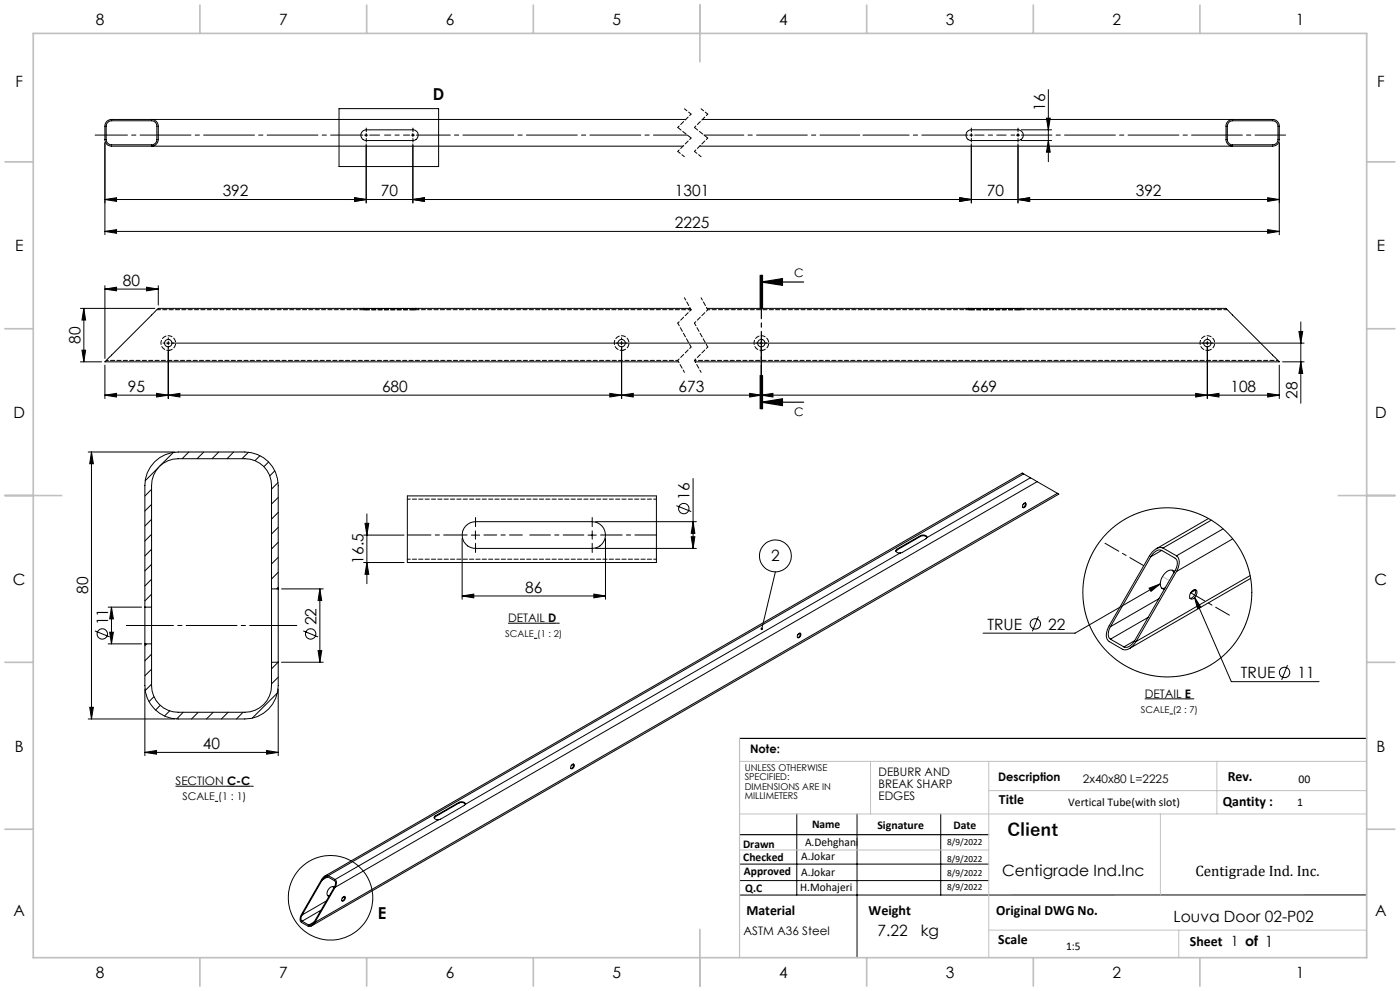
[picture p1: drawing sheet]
<svg xmlns="http://www.w3.org/2000/svg" width="420mm" height="297mm" viewBox="0 0 420 297" stroke-linecap="round" stroke-linejoin="round" font-family="sans-serif">
<g fill="none" stroke="#000" stroke-width=".3">
<path d="M32.5 36.6l1-.4h12a1.61 1.61 0 0 1 1.6 1.6v4a1.57 1.57 0 0 1-1.6 1.6h-12a1.6 1.6 0 0 1-1.6-1.6v-4l.2-.8zM45.5 35.8a2.02 2.02 0 0 1 2 2v4a2.03 2.03 0 0 1-2 2M101.7 32.6h29.9v17.3h-29.9zM108.7 39.4l1.2-.5h14a1.61 1.61 0 0 1 1.6 1.6 1.61 1.61 0 0 1-1.6 1.6h-14a1.6 1.6 0 0 1-1.5-.9 1.6 1.6 0 0 1 .3-1.8zM205.7 35.8h-172.2a1.97 1.97 0 0 0-2 2v4a1.97 1.97 0 0 0 2 2h171.4M210.7 35.8h171.1a1.97 1.97 0 0 1 2 2v4a1.97 1.97 0 0 1-2 2h-171.9M290.2 39.4l1.2-.5h14a1.61 1.61 0 0 1 1.6 1.6 1.61 1.61 0 0 1-1.6 1.6h-14a1.62 1.62 0 0 1-1.5-.9 1.62 1.62 0 0 1 .3-1.8zM306.4 38.9h9.1M313.9 35.4h1.2l-.6 3.5zM314.5 26.8v21.7M368.5 36.8l1.3-.6h12a1.69 1.69 0 0 1 1.6 1.6v4a1.61 1.61 0 0 1-1.6 1.6h-12a1.57 1.57 0 0 1-1.6-1.6v-4zM369.8 35.8a1.97 1.97 0 0 0-2 2v4a1.97 1.97 0 0 0 2 2"/>
<path d="M31.5 59.8l3.5-.5v1.1zM31.5 42.8v27.5M31.5 59.8h352.3M106.4 59.3l3.5 .5-3.5 .6zM109.4 40.5h.9M109.9 40v1M109.9 43.1v17.7M123.4 40.5h1M123.9 40v1M123.9 43.1v17.7M123.9 59.8l3.5-.5v1.1zM287.9 59.3l3.5 .5-3.5 .6z"/>
<path d="M290.9 40.5h1M291.4 40v1M291.4 43.1v17.7M304.9 40.5h1M305.4 40v1M305.4 43.1v17.7M305.4 59.8l3.5-.5v1.1zM306.4 42.1h9.1M314.5 42.1l.6 3.5h-1.2zM380.3 59.3l3.5 .5-3.5 .6zM383.8 42.8v27.5M31.5 69.4l3.5-.6v1.1z"/>
<path d="M31.5 69.4h352.3M380.3 68.8l3.5 .6-3.5 .5zM24.1 92.4h22.4M25.2 92.4v16M25.2 92.4l.5 3.5h-1.1zM31.5 86.6l3.5-.5v1.1zM31.5 85.6v21.8M31.5 86.6h16M44 86.1l3.5 .5-3.5 .6zM47.5 85.6v5.8M108.9 92.4h-61.4l-16 16h172.1M108.9 92.4h15.9"/>
<path d="M124.8 92.4h82.3M212.1 92.4h78.3M290.4 92.4h77.4l16 16h-175.3M290.4 92.4h16M389.7 99.3h1.1l-.6 3.5zM390.2 96.5v24.4M24.1 108.4h6.4M24.6 104.9h1.1l-.5 3.5zM31.5 118.4l3.5-.5v1.1zM31.5 118.4h352.3M31.5 109.4v10M47 117.9l3.5 .5-3.5 .6z"/>
<path d="M50 102.8h1M50.5 118.4l3.5-.5v1.1zM50.5 103.8v15.6M50.5 102.3v1M51.5 102.8h339.7M183 117.9l3.5 .5-3.5 .6zM186.5 103.8v15.6M186.5 102.3v1M186.5 118.4l3.5-.5v1.1zM224.9 117.9l3.5 .5-3.5 .6zM228.4 102.3v1M228.4 118.4l3.5-.5v1.1z"/>
<path d="M228.4 103.8v15.6M358.7 117.9l3.5 .5-3.5 .6zM362.2 118.4l3.5-.5v1.1zM362.2 102.3v1M362.2 103.8v15.6M380.3 117.9l3.5 .5-3.5 .6zM383.8 109.4v10M384.8 108.4h6.4M390.2 108.4l.6 3.5h-1.1zM26.5 135.5h26M27.4 135.5v80M27.4 135.5l.6 3.5h-1.1z"/>
<path d="M47.7 140l-4.1 4.1M52 135.6l-4.1 4.1M56.7 135.5l-2.1 2M61.1 135.5l-2 2M65.6 135.5l-2 2M70.1 135.5l-2 2M74.5 135.5l-1.9 2M78 136.6l-1.5 1.5M80.6 138.5l-1.4 1.4M45.5 146.6l-2 2.1M45.5 151.2l-2 1.9M45.5 155.6l-2 2.1"/>
<path d="M82.4 141.1l-1.5 1.5M83.4 144.6l-1.9 2M83.5 158l-2 2.1M83.5 149.1l-2 2M83.5 153.6l-2 2M109.5 156.8h1.1l-.5 3.6zM110.1 154v20.9M122.2 148.6h74.7v20h-74.7zM139.7 157.7a4 4 0 0 1 2.9-1.4h35.1a4 4 0 0 1 3.9 4.1 4 4 0 0 1-3.9 4h-35.1a4 4 0 0 1-3.6-2.4 4 4 0 0 1 .7-4.3zM142.6 159.1v2.5M177.7 159.1v2.5M178.6 156.3h30.3"/>
<path d="M202.9 151.5l4.5 1.8M207.9 143.4v21M207.9 156.3l.6 3.5h-1.1zM307.1 142l-.4-.2-209.2 120.7M307.1 142l-208.6 120.4M307.1 142l2 1.2M307.2 150.9a.44 .44 0 0 1 .6 0 .44 .44 0 0 1 0 .6 .54 .54 0 0 1-.4 .6 .54 .54 0 0 1-.7-.3zM307.6 150.7a1.05 1.05 0 0 1-.8 1.3M307.6 150.8l-.7 .4M309.1 143.2l2 1.2M309.1 143.2l-31 17.9M311.1 144.4l6.1 3.4"/>
<path d="M311.1 144.4l-210.6 121.5M317.2 147.8l.4 .3-224.1 129.4M317.2 147.8l-222.7 128.6M362.5 155.4l-15.6 9.1M363.4 155.9l-14.5 8.3M366.9 158.5l-13.9 8.1M45.5 160.1l-2 2M45.5 164.6l-2 2M45.5 169.1l-2 2M45.5 173.6l-2 2M45.5 178.1l-2 2M81.5 176.5v22"/>
<path d="M81.5 176.5v-31a8 8 0 0 0-8.1-8h-20a7.9 7.9 0 0 0-7.9 8v36.5M81.5 176.5h2M83.5 176.5v22M83.5 176.5v-31a10 10 0 0 0-10.1-10h-20a10 10 0 0 0-9.9 10v36.5M83.5 171.5l-2 2M83.5 176l-.5 .5M83.5 162.5l-2 2M83.5 167l-2 2M84.5 176.5h12.5M96 176.5v22M96 176.5l.5 3.5h-1.1zM109.1 160.4h12.1"/>
<path d="M109.1 168.6h12.1M110.1 168.6l.5 3.5h-1.1zM138.6 178.6l3.5-.6v1.2zM138.6 161.4v18.2M138.6 178.6h43M141.4 160.4h2.5M176.4 160.4h2.5M178.2 178l3.4 .6-3.4 .6zM178.6 164.4h30.3M181.6 161.4v18.2M207.4 160.9h1.1l-.6 3.5zM232.6 171.4l-4.1 17.1"/>
<path d="M269.1 164.6a.61 .61 0 0 0-.3 .8 .61 .61 0 0 0 .8 .3h.5M269.1 164.8l-.4 .4M269.1 164.6v.2M270.1 165.7l-130.5 75.3M276.2 160.5l.3-.1a1.11 1.11 0 0 1 1.6 .7M276.2 160.8a1.5 1.5 0 0 1 1.9 .3M276.2 160.5l-7.1 4.1M276.2 160.5v.3M276.2 160.8l-7.1 4M278.1 161.1l-7.5 4.5-.5 .1M344.7 176.3l3.4-1.3-2.8 2.2zM345.3 166.8l-12.2 21"/>
<path d="M347.7 179.4l-14.6 8.4M348.1 175l-25.6 14.8h-27.6M348.5 165l4 2.3a2.86 2.86 0 0 1 0 3.7l-12.1 21M348.5 165a2.79 2.79 0 0 0-3.2 1.8M348.5 165l-3.2 1.8M348.9 164.2a3.2 3.2 0 0 0-3.7 1.8l-12.5 21.6a3.7 3.7 0 0 0 0 4.7l4.1 2.3a3.2 3.2 0 0 0 3.6-1.8l.4-.5M348.9 164.2l4.1 2.4M349.5 176.2l-1 .1M351.7 170.9l.4 .9M352.3 171.4a1.63 1.63 0 0 0-2.6 .2 3.8 3.8 0 0 0-1.1 4.7l.7 .3M353 166.6a3.3 3.3 0 0 1 .3 4l-.3 .7M353 171.3l-12.2 21"/>
<path d="M357.4 177.3a.91 .91 0 0 1 1.4-.5 .91 .91 0 0 1 .2 1.4 1.36 1.36 0 0 1-2 1.1l-.1-.9zM358.4 179l1.9 3-1 .5zM358.4 179l11 25.3h26.3M358.5 176.7a1.99 1.99 0 0 1-1.5 2.6M358.6 176.8l-1.4 .9M369.8 161.5l-16.8 9.8M375 172.5l-34.2 19.8M375.2 173.4l-36.4 21M28.5 189.1l4.4 1.8M32.5 193h10M32.5 182h10M32.9 189.5h1.1l-.6 3.5z"/>
<path d="M33.4 182l.6 3.5h-1.1zM33.4 182v11M43.5 182v11M43.5 193v12.5a10 10 0 0 0 9.9 10h20a10 10 0 0 0 10.1-10v-7M43.5 193h2M43.5 182h2M44 193l-.5 .6M45.5 182v11M45.5 193v12.5a7.9 7.9 0 0 0 7.9 8h20a7.9 7.9 0 0 0 8.1-8v-7M45.5 196l-2 2M81.5 198.5h2M83.4 198.5l-1.9 1.9"/>
<path d="M84.5 198.5h12.5M91 189.1l4.4 1.8M95.4 195h1.1l-.5 3.5zM152.4 186.8h12.1M160.2 191.3h1M166.9 186.8h1M239.6 189.9a.49 .49 0 0 1 .7 .1 .49 .49 0 0 1-.2 .7 .53 .53 0 0 1-.7 .4 .53 .53 0 0 1-.1-.9zM240 189.8l.1 .2a.99 .99 0 0 1-.8 1.1M240 189.8l-.6 .4M311.5 184.7l-1.8 4.5M333.1 187.8a2.86 2.86 0 0 0 0 3.8M333.1 191.6l4.1 2.3"/>
<path d="M340.4 192a2.92 2.92 0 0 1-3.2 1.9M340.4 192l-3.2 1.9M344.5 185l-11.4 6.6M386.3 199.3l-1.8 4.5M26.5 215.5h26M26.9 212h1.1l-.6 3.5zM43.5 206.5v20M45.5 200.6l-2 1.9M45.5 205l-1.9 1.9M46.2 208.8l-1.5 1.5M48.1 211.4l-1.4 1.4M50.9 213l-1.5 1.6"/>
<path d="M55 213.5l-2 2M59.5 213.5l-2 2M64 213.5l-2.1 2M68.4 213.5l-2 2M72.9 213.5l-2 2M83.2 207.7l-7.5 7.5M83.5 206.5v20M83.5 202.9l-2 2.1M343.4 209.4h12.1M350.9 214h1M357.3 209.4h1M43.5 225.5l3.5-.6v1.1z"/>
<path d="M43.5 225.5h40M52.6 235.6h15.5M75.1 235.6h1M80 224.9l3.5 .6-3.5 .5zM171.6 229.2a.48 .48 0 0 1 .7 0 .48 .48 0 0 1-.2 .7 .52 .52 0 0 1-.8 .5 .52 .52 0 0 1 0-.9zM172 229a1.02 1.02 0 0 1-.7 1.3M172 229.1l-.6 .4M64.5 240.2h.9M130.6 244.5a.63 .63 0 0 0-.3 .8 .63 .63 0 0 0 .8 .4h.5M130.6 244.8l-.3 .3M130.6 244.5v.3M131.6 245.7l-31.1 17.9"/>
<path d="M137.7 240.5a1.22 1.22 0 0 1 1.9 .5M137.7 240.7l.1-.1a1.38 1.38 0 0 1 1.8 .5M137.7 240.5l-7.1 4M137.7 240.5v.2M137.7 240.7l-7.1 4.1M139.6 241l-7.5 4.6-.5 .1M221.9 259h74.7M239 243.9v24.3M257.1 243.9v43.1M282.2 243.9v24.3M90.6 274.2a1.49 1.49 0 0 0 0 1.9M90.6 276.1l2 1.1"/>
<path d="M94.3 276.3a1.46 1.46 0 0 1-1.7 .9M94.3 276.3l-1.7 .9M96.3 272.8l-5.7 3.3M96.7 263.7l-6.1 10.5M97.9 270l-7.3 4.2M98.3 262.8l2 1.1a1.49 1.49 0 0 1 0 1.9l-6 10.5M98.3 262.8a1.42 1.42 0 0 0-1.6 .9M98.3 262.8l-1.6 .9M98.5 262.4a1.71 1.71 0 0 0-2 1.2l-6.1 10.5a1.94 1.94 0 0 0 0 2.3l2.1 1.2a1.71 1.71 0 0 0 2-1.2M98.5 262.4l2 1.2M98.8 268.4l-.5 .1M99.9 265.7l.2 .5"/>
<path d="M100.2 266a1.08 1.08 0 0 0-1.1-.2 1.08 1.08 0 0 0-.7 .9 1.12 1.12 0 0 0 .3 1.9M100.5 263.6a1.79 1.79 0 0 1 0 2.3M100.5 265.9l-6 10.5M102.9 268.8a.47 .47 0 0 1 .7 .1 .47 .47 0 0 1-.2 .7 .52 .52 0 0 1-.8 .4 .52 .52 0 0 1 .1-.9zM103.3 268.6a1.02 1.02 0 0 1-.7 1.4M103.4 268.7l-.7 .4M221.9 263.9h74.7M410 268.2h-188.1"/>
<circle cx="50.5" cy="102.8" r="1.11"/>
<circle cx="186.5" cy="102.8" r="1.1"/>
<circle cx="228.4" cy="102.8" r="1.1"/>
<circle cx="362.2" cy="102.8" r="1.1"/>
<circle cx="205.1" cy="152.4" r="1.55"/>
<circle cx="232.6" cy="166.6" r="4.8"/>
<circle cx="350.2" cy="177.5" r="25.3"/>
<circle cx="30.7" cy="190" r="1.55"/>
<circle cx="93.2" cy="190" r="1.55"/>
<circle cx="310.6" cy="187" r="1.56"/>
<circle cx="385.4" cy="201.5" r="1.55"/>
<circle cx="99.2" cy="269.1" r="12.7"/>
</g>
<path d="M164.5 186.8h2.4M355.5 209.4h1.8M68.1 235.6h7" fill="none" stroke="#000" stroke-width=".33"/>
<path d="M228.1 82.5v10M228.4 84.5l6.3-1v2zM228.4 84.5h12.7M228.4 82.5v10M228.8 82.5v10M228.1 112.5v10M228.4 112.5v10M228.8 112.5v10zM228.4 120.5l6.3-1v2.1zM228.4 120.5h12.7M221.9 221.3h188.1M221.9 250.2h74.7" fill="none" stroke="#000" stroke-width=".35"/>
<g fill="none" stroke="#000" stroke-width=".3" stroke-dasharray="15.2 1.3 1.3 1.3">
<path d="M109.9 39.5v-1.1M123.9 39.5v-1.1M291.4 39.5v-1.1M305.4 39.5v-1.1M109.9 41.5v1.1M110.9 40.5h3M123.9 41.5v1.1M291.4 41.5v1.1M304.4 40.5h-1.1M305.4 41.5v1.1M49.5 102.8h-.6M50.5 101.8v-.6"/>
<path d="M50.5 103.8v.6M51.5 102.8h.6M185.5 102.8h-.6M186.5 101.8v-.6M186.5 103.8v.6M187.5 102.8h.6M227.4 102.8h-.6M228.4 101.8v-.6M228.4 103.8v.6M229.4 102.8h.6M361.2 102.8h-.6M362.2 101.8v-.6"/>
<path d="M362.2 103.8v.6M363.2 102.8h.6M142.7 157.8v-2.7M177.7 157.8v-2.7M142.7 162.8v2.8M177.7 162.8v2.8"/>
</g>
<path d="M343.1 169.5l-11.6-6.7M357.3 177.7l11.5 6.7" fill="none" stroke="#000" stroke-width=".3" stroke-dasharray="15.2 1.3 1.3 1.3" stroke-dashoffset="10.5"/>
<path d="M108.9 40.5h-80.4" fill="none" stroke="#000" stroke-width=".3" stroke-dasharray="15.2 1.3 1.3 1.3" stroke-dashoffset="5.5"/>
<path d="M122.9 40.5h-7.5" fill="none" stroke="#000" stroke-width=".3" stroke-dasharray="15.2 1.3 1.3 1.3" stroke-dashoffset="13.4"/>
<path d="M124.9 40.5h81.3" fill="none" stroke="#000" stroke-width=".3" stroke-dasharray="15.2 1.3 1.3 1.3" stroke-dashoffset="5.1"/>
<path d="M211.2 40.5h46.7" fill="none" stroke="#000" stroke-width=".3" stroke-dasharray="15.2 1.3 1.3 1.3" stroke-dashoffset="3.3"/>
<path d="M290.4 40.5h-31.5" fill="none" stroke="#000" stroke-width=".3" stroke-dasharray="15.2 1.3 1.3 1.3" stroke-dashoffset="1.4"/>
<path d="M292.4 40.5h9.4" fill="none" stroke="#000" stroke-width=".3" stroke-dasharray="15.2 1.3 1.3 1.3" stroke-dashoffset="12.4"/>
<path d="M306.4 40.5h79.3" fill="none" stroke="#000" stroke-width=".3" stroke-dasharray="15.2 1.3 1.3 1.3" stroke-dashoffset="6.1"/>
<path d="M175.2 160.3h-16.3" fill="none" stroke="#000" stroke-width=".3" stroke-dasharray="15.2 1.3 1.3 1.3" stroke-dashoffset="9"/>
<path d="M180.2 160.3h16.8" fill="none" stroke="#000" stroke-width=".3" stroke-dasharray="15.2 1.3 1.3 1.3" stroke-dashoffset="8.7"/>
<path d="M140.2 160.3h-18" fill="none" stroke="#000" stroke-width=".3" stroke-dasharray="15.2 1.3 1.3 1.3" stroke-dashoffset="8.2"/>
<path d="M145.2 160.3h11.5" fill="none" stroke="#000" stroke-width=".3" stroke-dasharray="15.2 1.3 1.3 1.3" stroke-dashoffset="11.4"/>
<path d="M37.9 187.5h51.1" fill="none" stroke="#000" stroke-width=".3" stroke-dasharray="15.2 1.3 1.3 1.3" stroke-dashoffset="1.1"/>
<path d="M109 92.8h.9M109.9 92.8h-1M123.9 92.8h.9M124.8 92.8h-.9M205.3 89.2l2 3.6M210.3 89.2l2 3.6M290.5 92.8h.9M291.4 92.8h-.9M305.4 92.8h.9M306.3 92.8h-.9M203.3 108l2 3.6M208.3 108l2 3.6" fill="none" stroke="#000" stroke-width=".3" stroke-dasharray="1.3 .6" stroke-dashoffset=".5"/>
<path d="M207.3 34.2l-4 4M212.3 34.2l-4 4M207.3 41.4l-4 4M212.3 41.4l-4 4M207.3 92.8l-4 4M212.3 92.8l-4 4M207.3 104l-4 4M208.3 108h175.1M212.3 104l-4 4" fill="none" stroke="#000" stroke-width=".3" stroke-dasharray="1.3 .6" stroke-dashoffset=".7"/>
<path d="M205.3 32.6l2 1.6M210.3 32.6l2 1.6M203.3 45.4l2 1.6M208.3 45.4l2 1.6M109.9 92.8h14M123.9 92.8h-14M124.8 92.8h82.5M203.3 96.8l4 7.2M208.3 96.8l4 7.2M291.4 92.8h14M305.4 92.8h-14" fill="none" stroke="#000" stroke-width=".3" stroke-dasharray="1.3 .6" stroke-dashoffset=".3"/>
<path d="M203.3 38.2l4 3.2M208.3 38.2l4 3.2M108.3 92.4v.4M125.5 92.8v-.4M289.8 92.4v.4M307 92.8v-.4" fill="none" stroke="#000" stroke-width=".3" stroke-dasharray="1.3 .6"/>
<path d="M228.4 82.5v40" fill="none" stroke="#000" stroke-width=".35" stroke-dasharray="6.3 1.3 1.3 1.3" stroke-dashoffset="3.5"/>
<path d="M348.8 172.8l1.9 1.2M221.9 228.2h188.1M261.2 228.2v15.7M296.6 228.2v58.8M296.6 237h113.4M365.1 228.2v15.7M221.9 243.9h188.1M221.9 254.7h74.7M348.1 243.9v24.3M296.6 278.8h113.4M353.6 278.8v8.2" fill="none" stroke="#c0c0c0" stroke-width=".3"/>
<path d="M221.9 221.3v65.7" fill="none" stroke="#c0c0c0" stroke-width=".35"/>
<g fill="none" stroke="#c0c0c0" stroke-width=".5">
<path d="M10 10h400v277h-400zM60 1.5v8.5M110 1.5v8.5M160 1.5v8.5M210 1.5v17M260 1.5v8.5M310 1.5v8.5M360 1.5v8.5M1.5 48.5h8.5M410 48.5h8.5M1.5 98.5h8.5M410 98.5h8.5"/>
<path d="M1.5 148.5h17M401.5 148.5h17M1.5 198.5h8.5M410 198.5h8.5M1.5 248.5h8.5M410 248.5h8.5M210 278.5v17M60 287v8.5M110 287v8.5M160 287v8.5M260 287v8.5M310 287v8.5"/>
<path d="M360 287v8.5"/>
</g>
<g fill="#000">
<path d="M228.2 188.3a.37 .37 0 0 1 .7 0 .37 .37 0 0 1-.4 .5v-.3l-.1 .3z"/>
<path d="M313.9 35.4h1.2l-.6 3.5zM314.5 42.1l.6 3.5h-1.2z"/>
<path d="M106.4 59.3l3.5 .5-3.5 .6zM31.5 59.8l3.5-.5v1.1zM178.2 178l3.4 .6-3.4 .6zM138.6 178.6l3.5-.6v1.2z"/>
<path d="M106.4 59.3l3.5 .5-3.5 .6zM123.9 59.8l3.5-.5v1.1z"/>
<path d="M123.9 59.8l3.5-.5v1.1zM287.9 59.3l3.5 .5-3.5 .6z"/>
<path d="M287.9 59.3l3.5 .5-3.5 .6zM305.4 59.8l3.5-.5v1.1z"/>
<path d="M305.4 59.8l3.5-.5v1.1zM380.3 59.3l3.5 .5-3.5 .6z"/>
<path d="M31.5 69.4l3.5-.6v1.1zM380.3 68.8l3.5 .6-3.5 .5z"/>
<path d="M25.2 92.4l.5 3.5h-1.1zM24.6 104.9h1.1l-.5 3.5zM27.4 135.5l.6 3.5h-1.1zM26.9 212h1.1l-.6 3.5z"/>
<path d="M228.4 84.5l6.3-1v2zM228.4 120.5l6.3-1v2.1z"/>
<path d="M31.5 118.4l3.5-.5v1.1zM47 117.9l3.5 .5-3.5 .6zM50.5 118.4l3.5-.5v1.1zM183 117.9l3.5 .5-3.5 .6zM228.4 118.4l3.5-.5v1.1zM358.7 117.9l3.5 .5-3.5 .6z"/>
<path d="M224.9 117.9l3.5 .5-3.5 .6zM186.5 118.4l3.5-.5v1.1z"/>
<path d="M362.2 118.4l3.5-.5v1.1zM380.3 117.9l3.5 .5-3.5 .6zM31.5 86.6l3.5-.5v1.1zM44 86.1l3.5 .5-3.5 .6zM358.4 179l.9 3.5 1-.5zM344.7 176.3l.6 .9 2.8-2.2z"/>
<path d="M390.2 108.4l.6 3.5h-1.1zM389.7 99.3h1.1l-.6 3.5zM32.9 189.5h1.1l-.6 3.5zM33.4 182l.6 3.5h-1.1z"/>
<path d="M207.9 156.3l.6 3.5h-1.1zM207.4 160.9h1.1l-.6 3.5z"/>
<path d="M110.1 168.6l.5 3.5h-1.1zM109.5 156.8h1.1l-.5 3.6z"/>
<path d="M95.4 195h1.1l-.5 3.5zM96 176.5l.5 3.5h-1.1z"/>
<path d="M43.5 225.5l3.5-.6v1.1zM80 224.9l3.5 .6-3.5 .5z"/>
</g>
<path d="M212.3 92.8h78.2M31.9 108h171.4" fill="none" stroke="#000" stroke-width=".3" stroke-dasharray="1.3 .6" stroke-dashoffset=".6"/>
<path d="M47.1 92.8h61.9M306.3 92.8h61.9" fill="none" stroke="#000" stroke-width=".3" stroke-dasharray="1.3 .6" stroke-dashoffset=".2"/>
<path d="M50.9 105a2.2 2.2 0 0 1-2.5-2.8 2.2 2.2 0 0 1 3.6-1 2.2 2.2 0 0 1-.7 3.7l-.4 .1M186.9 105a2.2 2.2 0 0 1-2.5-2.8 2.2 2.2 0 0 1 3.6-1 2.2 2.2 0 0 1-.7 3.7l-.4 .1M228.8 105a2.2 2.2 0 0 1-2.5-2.8 2.2 2.2 0 0 1 3.6-1 2.2 2.2 0 0 1-.7 3.7l-.4 .1M362.6 105a2.2 2.2 0 0 1-2.5-2.8 2.2 2.2 0 0 1 3.6-1 2.2 2.2 0 0 1-.7 3.7l-.4 .1M122.2 149.6h74.8M122.2 167.6h74.8" fill="none" stroke="#000" stroke-width=".3" stroke-dasharray="1.3 .6" stroke-dashoffset=".4"/>
<text font-size="5.3" x="302.2" y="250.7">Client</text>
<g font-size="4.9">
<text x="129.8" y="30">D</text>
<text x="113.4" y="275.4">E</text>
</g>
<g font-size="4.7">
<text x="28.7" y="7.6">8</text>
<text x="83.7" y="7.6">7</text>
<text x="133.7" y="7.6">6</text>
<text x="183.7" y="7.6">5</text>
<text x="233.7" y="7.6">4</text>
<text x="283.7" y="7.6">3</text>
<text x="333.7" y="7.6">2</text>
<text x="388.7" y="7.6">1</text>
<text x="4.6" y="26.1">F</text>
<text x="413.1" y="26.1">F</text>
<text x="313.5" y="33.3" transform="rotate(-90 313.5 33.3)">16</text>
<text x="66.8" y="58.8">392</text>
<text x="114.3" y="58.8">70</text>
<text x="202.5" y="58.8">1301</text>
<text x="296.1" y="58.8">70</text>
<text x="340.7" y="58.8">392</text>
<text x="202.5" y="68.3">2225</text>
<text x="4.5" y="75.3">E</text>
<text x="413" y="75.3">E</text>
<text x="36.9" y="85.6">80</text>
<text x="24.1" y="103" transform="rotate(-90 24.1 103)">80</text>
<text x="38.4" y="117.4">95</text>
<text x="114.6" y="117.4">680</text>
<text x="203.6" y="117.4">673</text>
<text x="291.4" y="117.4">669</text>
<text x="369.1" y="117.4">108</text>
<text x="389.2" y="119.5" transform="rotate(-90 389.2 119.5)">28</text>
<text x="4" y="125.3">D</text>
<text x="412.5" y="125.3">D</text>
<text x="206.9" y="149.8" transform="rotate(-90 206.9 149.8)">16</text>
<text x="109.1" y="168.9" transform="rotate(-90 109.1 168.9)">16.5</text>
<text x="231.4" y="168.2">2</text>
<text x="3.9" y="175.3">C</text>
<text x="26.5" y="178" transform="rotate(-90 26.5 178)">80</text>
<text x="157.6" y="177.6">86</text>
<text x="412.4" y="175.3">C</text>
<text x="32.4" y="187.4" transform="rotate(-90 32.4 187.4)">11</text>
<text x="94.9" y="187.4" transform="rotate(-90 94.9 187.4)">22</text>
<text x="296.2" y="188.7">TRUE</text>
<text x="314.5" y="188.7">22</text>
<text x="372.3" y="203.2">TRUE</text>
<text x="389.2" y="203.2">11</text>
<text x="4.4" y="225.3">B</text>
<text x="60.9" y="224.4">40</text>
<text x="412.9" y="225.3">B</text>
<text x="300.6" y="262.6">Centigrade Ind.Inc</text>
<text x="4" y="274.6">A</text>
<text x="412.5" y="274.6">A</text>
<text x="263.3" y="280.5">7.22</text>
<text x="276.2" y="280.5">kg</text>
<text x="352.1" y="276.4">Louva Door 02-P02</text>
<text x="28.7" y="293.1">8</text>
<text x="83.7" y="293.1">7</text>
<text x="133.7" y="293.1">6</text>
<text x="183.7" y="293.1">5</text>
<text x="233.7" y="293.1">4</text>
<text x="283.7" y="293.1">3</text>
<text x="333.7" y="293.1">2</text>
<text x="388.7" y="293.1">1</text>
</g>
<text font-size="4.5" x="358.6" y="262.6">Centigrade Ind. Inc.</text>
<g font-size="4.2">
<text x="368.3" y="234.1">Rev.</text>
<text x="299.7" y="240.9">Title</text>
<text x="366.8" y="241.6">Qantity :</text>
<text x="223.9" y="274.2">Material</text>
<text x="260.6" y="274.2">Weight</text>
<text x="298.9" y="274.2">Original DWG No.</text>
<text x="299.5" y="282.8">Scale</text>
<text x="357" y="283.6">Sheet 1 of 1</text>
</g>
<g font-size="3.5">
<text x="238.3" y="82.9">C</text>
<text x="238.3" y="124.7">C</text>
<text x="152.4" y="186.4">DETAIL D</text>
<text x="343.4" y="209.1">DETAIL E</text>
<text x="225" y="225.7">Note:</text>
<text x="263.6" y="232.6">DEBURR AND</text>
<text x="52.6" y="235.3">SECTION C-C</text>
<text x="263.6" y="236.1">BREAK SHARP</text>
<text x="263.6" y="239.7">EDGES</text>
<text x="299.4" y="234.1">Description</text>
<text x="324.9" y="234.7">2x40x80 L=2225</text>
<text x="389.6" y="234.7">00</text>
<text x="320.5" y="241.6">Vertical Tube(with slot)</text>
<text x="389.2" y="241.6">1</text>
<text x="243.6" y="248.1">Name</text>
<text x="263.2" y="248.5">Signature</text>
<text x="286" y="248.5">Date</text>
<text x="222.9" y="254">Drawn</text>
<text x="240.4" y="257.8">A.Jokar</text>
<text x="241.5" y="253.6">A.Dehghani</text>
<text x="223" y="258.1">Checked</text>
<text x="223.2" y="262.1">Approved</text>
<text x="240.4" y="262.4">A.Jokar</text>
<text x="223.6" y="267.4">Q.C</text>
<text x="240.1" y="267.1">H.Mohajeri</text>
<text x="223.1" y="280.2">ASTM A36 Steel</text>
<text x="319.8" y="284.6">1:5</text>
</g>
<text font-size="3.2" x="54.8" y="239.8">SCALE (1 : 1)</text>
<g font-size="2.8">
<text x="151.6" y="190.9">SCALE (1 : 2)</text>
<text x="342.3" y="213.6">SCALE (2 : 7)</text>
<text x="223.4" y="231">UNLESS OTHERWISE</text>
<text x="223.4" y="233.8">SPECIFIED:</text>
<text x="223.4" y="236.7">DIMENSIONS ARE IN</text>
<text x="223.4" y="239.5">MILLIMETERS</text>
<text x="284.2" y="253.2">8/9/2022</text>
<text x="284.2" y="258.4">8/9/2022</text>
<text x="284.2" y="262.7">8/9/2022</text>
<text x="284.2" y="266.6">8/9/2022</text>
</g>
</svg>
